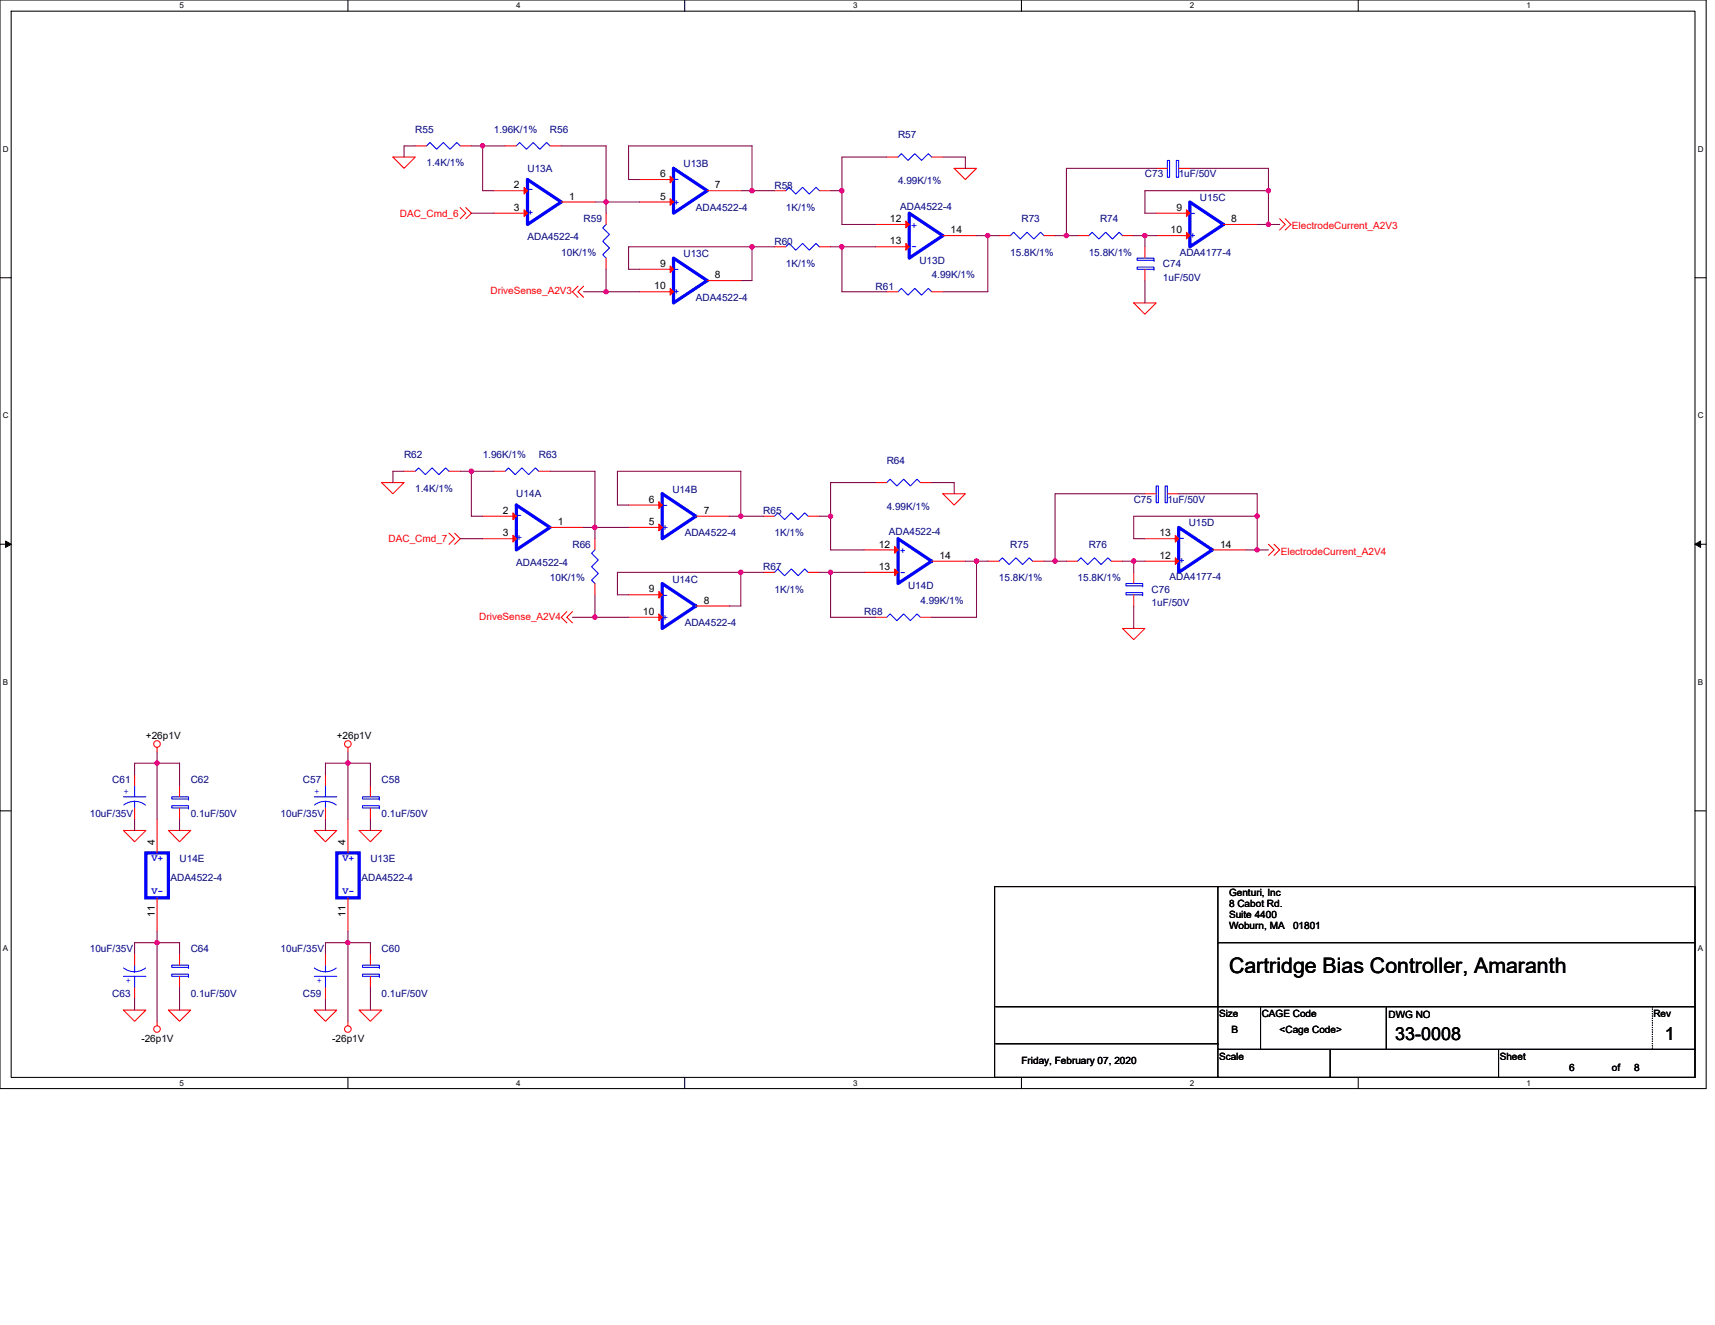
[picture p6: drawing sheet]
<svg xmlns="http://www.w3.org/2000/svg" width="279mm" height="216mm" viewBox="0 0 279 216" stroke-linecap="round" stroke-linejoin="round" font-family="sans-serif">
<path d="M0 0h278v177.4h-278zM1.8 1.8h274.3v173.8h-274.3z" fill="none" stroke="#000" stroke-width=".17"/>
<g fill="#fff">
<path d="M29.3 .2h.7v1.5h-.7z"/>
<path d="M29.3 175.7h.7v1.5h-.7z"/>
</g>
<path d="M56.7 0v1.8M56.7 175.6v1.8" fill="none" stroke="#000" stroke-width=".17"/>
<g fill="#fff">
<path d="M84.1 .2h.7v1.5h-.7z"/>
<path d="M84.1 175.7h.7v1.5h-.7z"/>
</g>
<path d="M111.5 0v1.8M111.5 175.6v1.8" fill="none" stroke="#000" stroke-width=".17"/>
<g fill="#fff">
<path d="M139 .2h.7v1.5h-.7z"/>
<path d="M139 175.7h.7v1.5h-.7z"/>
</g>
<path d="M166.4 0v1.8M166.4 175.6v1.8" fill="none" stroke="#000" stroke-width=".17"/>
<g fill="#fff">
<path d="M193.8 .2h.8v1.5h-.8z"/>
<path d="M193.8 175.7h.8v1.5h-.8z"/>
</g>
<path d="M221.3 0v1.8M221.3 175.6v1.8" fill="none" stroke="#000" stroke-width=".17"/>
<g fill="#fff">
<path d="M248.7 .2h.7v1.5h-.7z"/>
<path d="M248.7 175.7h.7v1.5h-.7z"/>
<path d="M.5 23.5h.9v1.5h-.9z"/>
<path d="M276.6 23.5h1v1.5h-1z"/>
<path d="M.5 67h.9v1.4h-.9z"/>
<path d="M276.6 67h1v1.4h-1z"/>
</g>
<path d="M0 45.3h1.8M276.1 45.3h1.9" fill="none" stroke="#000" stroke-width=".17"/>
<g fill="#fff">
<path d="M.5 110.4h.8v1.5h-.8z"/>
<path d="M276.6 110.4h.9v1.5h-.9z"/>
</g>
<path d="M0 88.7h1.8M276.1 88.7h1.9" fill="none" stroke="#000" stroke-width=".17"/>
<path d="M.9 88.2l.9 .5-.9 .5zM276.1 88.7l1-.5v1z" fill="#000" stroke="#000" stroke-width=".16"/>
<g fill="#fff">
<path d="M.5 153.8h.8v1.5h-.8z"/>
<path d="M276.6 153.8h.9v1.5h-.9z"/>
</g>
<path d="M0 132.1h1.8M276.1 132.1h1.9M162 144.5h114.1v31.1h-114.1zM198.4 153.6h77.7M198.4 144.5v31.1M162.2 170.1h36.2M162.2 164h113.9M198.4 171h77.7M205.4 164v7M216.7 171v4.6M225.8 164v7M244.1 171v4.6" fill="none" stroke="#000" stroke-width=".17"/>
<g fill="none" stroke="#f00" stroke-width=".17">
<path d="M64 25.6h3.6l-1.8 1.8zM67.6 23.8h1.9M75 23.8h1.8M75 33.8l.9 .9-.9 .9M75.9 33.8l.9 .9-.9 .9M80.5 31.1h5.4M80.5 34.7h5.4M82.3 23.8h1.8M89.6 23.8h1.8M91.4 32.9h5.5M98.7 34.7v1.9M104.2 32.9h5.5"/>
<path d="M104.2 29.3h5.5M115.2 31.1h5.5M126.2 31.1h1.8M133.5 31.1h1.8M142.6 36.6h5.5M144.5 25.6h1.8M151.8 25.6h1.8M153.6 38.4h5.5M155.4 27.4h3.7l-1.8 1.9zM162.8 38.4h1.8M170.1 38.4h1.8M175.6 38.4h1.8"/>
<path d="M182.9 38.4h1.8M188.4 27.4h1.8M188.4 34.7h5.4M188.4 38.4h5.4M192 27.4h1.8M199.3 36.6h5.5M208.5 35.6l.9 1-.9 .9M209.4 35.6l.9 1-.9 .9M94.2 46.6l-.9 .9 .9 1M95.1 46.6l-.9 .9 .9 1M98.7 42.1v1.8M104.2 43.9h5.5"/>
<path d="M104.2 47.5h5.5M115.2 45.7h5.5M126.2 40.2h1.8M133.5 40.2h1.8M142.6 40.2h5.5M144.5 47.5h1.8M151.8 47.5h1.8M184.7 49.4h3.7l-1.9 1.8zM186.5 43.9v1.8M186.5 40.2v1.9M62.2 78.6h3.6l-1.8 1.9zM65.8 76.8h1.8"/>
<path d="M73.2 76.8h1.8M80.5 76.8h1.8M87.8 76.8h1.8M142.6 78.6h1.9M149.9 78.6h1.9M73.2 86.9l.9 .9-.9 .9M74.1 86.9l.9 .9-.9 .9M78.6 84.1h5.5M78.6 87.8h5.5M89.6 85.9h5.5M92.4 99.7l-1 .9 1 .9M93.3 99.7l-.9 .9 .9 .9"/>
<path d="M96.9 87.8v1.8M96.9 95.1v1.8M102.4 85.9h5.5M102.4 82.3h5.5M102.4 96.9h5.5M113.4 84.1h5.5M113.4 98.7h5.5M124.4 93.3h1.8M124.4 84.1h1.8M131.7 93.3h1.8M131.7 84.1h1.8M140.8 89.6h5.5"/>
<path d="M140.8 93.3h5.5M151.8 91.4h5.5M153.6 80.5h3.7l-1.9 1.8zM160.9 91.4h1.9M168.2 91.4h1.9M173.7 91.4h1.9M181 91.4h1.9M184.7 96.9v1.8M184.7 93.3v1.8M186.5 80.5h1.9M186.5 91.4h5.5M186.5 87.8h5.5"/>
<path d="M190.2 80.5h1.8M197.5 89.6h5.5M206.7 88.7l.9 .9-.9 .9M207.6 88.7l.9 .9-.9 .9M102.4 100.6h5.5M142.6 100.6h1.9M149.9 100.6h1.9M182.9 102.4h3.6l-1.8 1.8zM20.1 135.3h3.7l-1.9 1.9zM21.9 126.2v1.8M21.9 131.7v1.8M25.6 121.8v.7"/>
<path d="M25.6 133.5v5.5M27.4 135.3h3.7l-1.8 1.9zM29.3 131.7v1.8M29.3 128v1.8M51.2 135.3h3.7l-1.9 1.9zM53 126.2v1.8M53 131.7v1.8M56.7 121.8v.7M56.7 133.5v5.5M58.5 135.3h3.7l-1.9 1.9zM60.3 131.7v1.8M60.3 128v1.8"/>
<path d="M21.9 155.4v1.9M25.6 146.3v5.5M29.3 159.1v1.8M29.3 155.4v1.9M53 155.4v1.9M56.7 146.3v5.5M60.3 159.1v1.8M60.3 155.4v1.9M20.1 164.6h3.7l-1.9 1.8zM21.9 160.9v1.9M25.6 166.4v.8M27.4 164.6h3.7l-1.8 1.8z"/>
<path d="M51.2 164.6h3.7l-1.9 1.8zM53 160.9v1.9M56.7 166.4v.8M58.5 164.6h3.7l-1.9 1.8z"/>
<circle cx="25.6" cy="121.2" r=".54"/>
<circle cx="56.7" cy="121.2" r=".54"/>
<circle cx="25.6" cy="167.7" r=".54"/>
<circle cx="56.7" cy="167.7" r=".54"/>
</g>
<path d="M269.2 164v7M269.2 171h.1" fill="none" stroke="#000" stroke-width=".17" stroke-dasharray="0 .3"/>
<g fill="none" stroke="#00f" stroke-width=".17">
<path d="M69.5 23.8l.5-.6 1.1 1.1 1.1-1.1 1.1 1.1 1.1-1.1 .6 .6M84.1 23.8l.6-.6 1.1 1.1 1.1-1.1 1 1.1 1.1-1.1 .6 .6M98.7 36.6l-.5 .5 1.1 1.1-1.1 1.1 1.1 1.1-1.1 1.1 .5 .6M128 31.1l.6-.6 1 1.1 1.1-1.1 1.1 1.1 1.1-1.1 .6 .6M146.3 25.6l.6-.6 1 1.1 1.1-1.1 1.1 1.1 1.1-1.1 .6 .6M164.6 38.4l.5-.6 1.1 1.1 1.1-1.1 1.1 1.1 1.1-1.1 .6 .6M177.4 38.4l.5-.6 1.1 1.1 1.1-1.1 1.1 1.1 1.1-1.1 .6 .6M190.2 26.1h.3v2.8h-.3zM190.2 27.4h.1M191.6 26.1h.4v2.8h-.4zM192 27.4h.1M128 40.2l.6-.5 1 1.1 1.1-1.1 1.1 1.1 1.1-1.1 .6 .5"/>
<path d="M146.3 47.5l.6-.5 1 1.1 1.1-1.1 1.1 1.1 1.1-1.1 .6 .5M185.3 43.5h2.7v.4h-2.7zM185.3 42.1h2.7v.3h-2.7zM186.5 42.1h.1M186.5 43.9h.1M188 43.9h.1M188 42.4h.1M67.6 76.8l.6-.6 1.1 1.1 1.1-1.1 1.1 1.1 1.1-1.1 .6 .6M82.3 76.8l.5-.6 1.1 1.1 1.1-1.1 1.1 1.1 1.1-1.1 .6 .6M144.5 78.6l.5-.5 1.1 1.1 1.1-1.1 1.1 1.1 1.1-1.1 .5 .5M188.4 79.2h.3v2.7h-.3zM189.8 79.2h.4v2.7h-.4z"/>
<path d="M96.9 89.6l-.5 .5 1.1 1.1-1.1 1.2 1.1 1.1-1.1 1 .5 .6M126.2 93.3l.5-.6 1.1 1.1 1.1-1.1 1.1 1.1 1.1-1.1 .6 .6M126.2 84.1l.5-.5 1.1 1.1 1.1-1.1 1.1 1.1 1.1-1.1 .6 .5M162.8 91.4l.5-.5 1.1 1.1 1.1-1.1 1.1 1.1 1.1-1.1 .5 .5M175.6 91.4l.5-.5 1.1 1.1 1.1-1.1 1.1 1.1 1.1-1.1 .5 .5M183.4 96.6h2.8v.3h-2.8zM183.4 95.1h2.8v.4h-2.8zM184.7 95.1h.1M184.7 96.9h.1M186.2 96.9h.1M186.2 95.5h.1M188.4 80.5h.1"/>
<path d="M190.2 80.5h.1M144.5 100.6l.5-.6 1.1 1.1 1.1-1.1 1.1 1.1 1.1-1.1 .5 .6M20.1 129.8h3.7M21.9 130.6l1.1 .2 .7 .4M21.9 130.6l-.7 .1-1 .5M21.9 128v1.8M21.9 130.6v1.1M28 131.3h2.7v.4h-2.7zM28 129.8h2.7v.4h-2.7zM29.3 129.8h.1M29.3 131.7h.1M30.7 131.7h.1"/>
<path d="M30.7 130.2h.1M51.2 129.8h3.7M53 130.6v1.1M53 128v1.8M54.8 131.2a2.93 2.93 0 0 0-3.6 0M59.1 131.3h2.7v.4h-2.7zM59.1 129.8h2.7v.4h-2.7zM60.3 129.8h.1M60.3 131.7h.1M61.8 131.7h.1M61.8 130.2h.1M20.1 159.1h3.7"/>
<path d="M20.1 157.7l.7 .4 1.1 .2 .8-.1 1-.5M21.9 159.1v1.8M21.9 157.3v1.1M28 158.7h2.7v.4h-2.7zM28 157.3h2.7v.3h-2.7zM29.3 157.3h.1M29.3 159.1h.1M30.7 159.1h.1M30.7 157.6h.1M51.2 159.1h3.7M51.2 157.7a2.88 2.88 0 0 0 3.6 0M53 157.3v1.1"/>
<path d="M53 159.1v1.8M59.1 158.7h2.7v.4h-2.7zM59.1 157.3h2.7v.3h-2.7zM60.3 157.3h.1M60.3 159.1h.1M61.8 159.1h.1M61.8 157.6h.1"/>
</g>
<path d="M85.9 29.3l5.5 3.6-5.5 3.7zM109.7 27.4l5.5 3.7-5.5 3.6zM148.1 34.7l5.5 3.7-5.5 3.7zM193.8 32.9l5.5 3.7-5.5 3.6zM109.7 42.1l5.5 3.6-5.5 3.7zM84.1 82.3l5.5 3.6-5.5 3.7zM107.9 80.5l5.5 3.6-5.5 3.7zM107.9 95.1l5.5 3.6-5.5 3.7zM146.3 87.8l5.5 3.6-5.5 3.7zM192 85.9l5.5 3.7-5.5 3.7zM23.8 139h3.6v7.3h-3.6zM54.9 139h3.6v7.3h-3.6z" fill="none" stroke="#00f" stroke-width=".53"/>
<g fill="#f00" stroke="#f00" stroke-width=".17">
<path d="M193.3 34.2l.5 .5-.5 .6z"/>
<path d="M193.3 37.8l.5 .6-.5 .5z"/>
<path d="M147.6 36l.5 .6-.5 .5z"/>
<path d="M147.6 39.7l.5 .5-.5 .6z"/>
<path d="M145.8 89l.5 .6-.5 .5z"/>
<path d="M145.8 92.7l.5 .6-.5 .5z"/>
<path d="M107.3 85.4l.6 .5-.6 .6z"/>
<path d="M107.3 81.7l.6 .6-.6 .5z"/>
<path d="M109.2 32.4l.5 .5-.5 .6z"/>
<path d="M109.2 28.7l.5 .6-.5 .5z"/>
<path d="M191.5 90.9l.5 .5-.5 .6z"/>
<path d="M191.5 87.2l.5 .6-.5 .5z"/>
<path d="M109.2 43.3l.5 .6-.5 .5z"/>
<path d="M109.2 47l.5 .5-.5 .6z"/>
<path d="M107.3 96.4l.6 .5-.6 .6z"/>
<path d="M107.3 100l.6 .6-.6 .5z"/>
<path d="M85.4 30.5l.5 .6-.5 .5z"/>
<path d="M85.4 34.2l.5 .5-.5 .6z"/>
<path d="M83.6 83.6l.5 .5-.5 .6z"/>
<path d="M83.6 87.2l.5 .6-.5 .5z"/>
</g>
<g fill="none" stroke="#800040" stroke-width=".17">
<path d="M67.6 23.8h-1.8v1.8M76.8 34.7h3.7M76.8 23.8h1.8M78.6 23.8v7.3h1.9M78.6 23.8h3.7M91.4 23.8h7.3v9.1M96.9 32.9h1.8M98.7 32.9v1.8M98.7 32.9h5.5M104.2 29.3h-1.8v-5.5h20.1v7.3M120.7 31.1h1.8M122.5 31.1h3.7"/>
<path d="M135.3 31.1h1.9M137.2 31.1v5.5h5.4M144.5 25.6h-7.3v5.5M153.6 25.6h3.7v1.8M159.1 38.4h1.8M160.9 38.4v9.1h-7.3M160.9 38.4h1.9M171.9 38.4h1.8M173.7 38.4h1.9M184.7 38.4h1.8M186.5 38.4h1.9M186.5 38.4v1.8"/>
<path d="M188.4 27.4h-14.7v11M193.8 27.4h12.9v3.7M204.8 36.6h1.9M206.7 36.6h1.8M206.7 31.1h-20.2v3.6h1.9M206.7 31.1v5.5M95.1 47.5h3.6M98.7 43.9v3.6M98.7 47.5h5.5M122.5 40.2h-20.1v3.7h1.8M122.5 40.2v5.5h-1.8M122.5 40.2h3.7"/>
<path d="M135.3 40.2h1.9M137.2 40.2v7.3h7.3M137.2 40.2h5.4M186.5 45.7v3.7M65.8 76.8h-1.8v1.8M75 76.8h1.8M76.8 76.8v7.3h1.8M76.8 76.8h3.7M89.6 76.8h7.3v9.1M142.6 78.6h-7.3v5.5M151.8 78.6h3.6v1.9M75 87.8h3.6"/>
<path d="M95.1 85.9h1.8M96.9 85.9v1.9M96.9 96.9v3.7M96.9 85.9h5.5M102.4 82.3h-1.8v-5.5h20.1v7.3M118.9 84.1h1.8M120.7 84.1h3.7M120.7 93.3h-20.1v3.6h1.8M120.7 93.3v5.4h-1.8M120.7 93.3h3.7M133.5 84.1h1.8M133.5 93.3h1.8"/>
<path d="M135.3 84.1v5.5h5.5M135.3 93.3v7.3h7.3M135.3 93.3h5.5M157.3 91.4h1.8M159.1 91.4v9.2h-7.3M159.1 91.4h1.8M170.1 91.4h1.8M171.9 91.4h1.8M182.9 91.4h1.8M184.7 91.4h1.8M184.7 91.4v1.9M184.7 98.7v3.7"/>
<path d="M186.5 80.5h-14.6v10.9M192 80.5h12.8v3.6M203 89.6h1.8M204.8 89.6h1.9M204.8 84.1h-20.1v3.7h1.8M204.8 84.1v5.5M93.3 100.6h3.6M96.9 100.6h5.5M21.9 133.5v1.8M25.6 124.4h3.7v3.6M25.6 122.5v1.9M25.6 124.4h-3.7v1.8"/>
<path d="M25.6 124.4v9.1M29.3 133.5v1.8M53 133.5v1.8M56.7 122.5v1.9M56.7 124.4h-3.7v1.8M56.7 124.4v9.1M56.7 124.4h3.6v3.6M60.3 133.5v1.8M25.6 153.6h3.7v1.8M25.6 151.8v1.8M25.6 153.6h-3.7v1.8M25.6 153.6v12.8"/>
<path d="M56.7 151.8v1.8M56.7 153.6h-3.7v1.8M56.7 153.6v12.8M56.7 153.6h3.6v1.8M21.9 162.8v1.8M29.3 160.9v3.7M53 162.8v1.8M60.3 160.9v3.7"/>
</g>
<g fill="#f0f" stroke="#f0f" stroke-width=".17">
<circle cx="56.7" cy="124.3" r=".35"/>
<circle cx="78.6" cy="23.8" r=".35"/>
<circle cx="98.7" cy="32.9" r=".35"/>
<circle cx="122.5" cy="31.1" r=".36"/>
<circle cx="137.1" cy="31.1" r=".36"/>
<circle cx="160.9" cy="38.4" r=".35"/>
<circle cx="122.5" cy="40.2" r=".36"/>
<circle cx="137.1" cy="40.2" r=".36"/>
<circle cx="98.7" cy="47.5" r=".35"/>
<circle cx="56.7" cy="153.6" r=".35"/>
<circle cx="25.6" cy="124.3" r=".35"/>
<circle cx="76.8" cy="76.8" r=".36"/>
<circle cx="120.7" cy="84.1" r=".35"/>
<circle cx="135.3" cy="84.1" r=".35"/>
<circle cx="96.9" cy="85.9" r=".36"/>
<circle cx="120.7" cy="93.2" r=".35"/>
<circle cx="135.3" cy="93.2" r=".35"/>
<circle cx="96.9" cy="100.6" r=".36"/>
<circle cx="25.6" cy="153.6" r=".35"/>
<circle cx="206.6" cy="36.6" r=".36"/>
<circle cx="206.6" cy="31.1" r=".36"/>
<circle cx="173.7" cy="38.4" r=".36"/>
<circle cx="186.5" cy="38.4" r=".36"/>
<circle cx="171.9" cy="91.4" r=".36"/>
<circle cx="204.8" cy="84.1" r=".36"/>
<circle cx="204.8" cy="89.6" r=".36"/>
<circle cx="184.7" cy="91.4" r=".36"/>
<circle cx="159.1" cy="91.4" r=".36"/>
</g>
<text font-size="3.5" x="200.2" y="158.6">Cartridge Bias Controller, Amaranth</text>
<g font-size="2.9">
<text x="227.3" y="169.4">33-0008</text>
<text x="271.2" y="169.4">1</text>
</g>
<g font-size="1.7">
<text x="107.5" y="28.9">6</text>
<text x="83.7" y="30.7">2</text>
<text x="83.7" y="34.4">3</text>
<text x="92.7" y="32.5">1</text>
<text x="107.5" y="32.5">5</text>
<text x="116.5" y="30.7">7</text>
<text x="191.6" y="34.4">9</text>
<text x="145" y="36.2">12</text>
<text x="145" y="39.8">13</text>
<text x="154.9" y="38">14</text>
<text x="190.7" y="38">10</text>
<text x="200.6" y="36.2">8</text>
<text x="106.6" y="47.2">10</text>
<text x="107.5" y="43.5">9</text>
<text x="116.5" y="45.3">8</text>
<text x="81.9" y="83.7">2</text>
<text x="105.7" y="81.9">6</text>
<text x="114.6" y="83.7">7</text>
<text x="81.9" y="87.4">3</text>
<text x="90.9" y="85.6">1</text>
<text x="105.7" y="85.6">5</text>
<text x="143.2" y="89.2">12</text>
<text x="188.9" y="87.4">13</text>
<text x="198.8" y="89.2">14</text>
<text x="143.2" y="92.9">13</text>
<text x="153.1" y="91.1">14</text>
<text x="188.9" y="91.1">12</text>
<text x="104.8" y="100.2">10</text>
<text x="105.7" y="96.5">9</text>
<text x="114.6" y="98.4">8</text>
<text x="25.2" y="137.7" transform="rotate(-90 25.2 137.7)">4</text>
<text x="56.3" y="137.7" transform="rotate(-90 56.3 137.7)">4</text>
<text x="25.2" y="149.4" transform="rotate(-90 25.2 149.4)">11</text>
<text x="56.3" y="149.4" transform="rotate(-90 56.3 149.4)">11</text>
</g>
<g font-size="1.6" fill="#000080">
<text x="67.6" y="21.6">R55</text>
<text x="80.5" y="21.6">1.96K/1%</text>
<text x="89.6" y="21.6">R56</text>
<text x="146.3" y="22.5">R57</text>
<text x="69.5" y="27.1">1.4K/1%</text>
<text x="85.9" y="28">U13A</text>
<text x="111.4" y="27.3">U13B</text>
<text x="146.3" y="30">4.99K/1%</text>
<text x="186.5" y="28.9">C73</text>
<text x="192" y="28.9">1uF/50V</text>
<text x="113.4" y="34.4">ADA4522-4</text>
<text x="126.2" y="30.7">R58</text>
<text x="128" y="34.4">1K/1%</text>
<text x="146.7" y="34.2">ADA4522-4</text>
<text x="195.5" y="32.7">U15C</text>
<text x="85.9" y="39.1">ADA4522-4</text>
<text x="91.4" y="41.7">10K/1%</text>
<text x="95.1" y="36.2">R59</text>
<text x="111.4" y="41.9">U13C</text>
<text x="126.2" y="39.9">R60</text>
<text x="164.6" y="41.7">15.8K/1%</text>
<text x="166.4" y="36.2">R73</text>
<text x="177.4" y="41.7">15.8K/1%</text>
<text x="179.2" y="36.2">R74</text>
<text x="192.2" y="41.7">ADA4177-4</text>
<text x="128" y="43.5">1K/1%</text>
<text x="142.6" y="47.2">R61</text>
<text x="149.8" y="43">U13D</text>
<text x="151.8" y="45.4">4.99K/1%</text>
<text x="189.5" y="43.5">C74</text>
<text x="189.5" y="45.7">1uF/50V</text>
<text x="113.4" y="49">ADA4522-4</text>
<text x="65.8" y="74.6">R62</text>
<text x="78.6" y="74.6">1.96K/1%</text>
<text x="87.8" y="74.6">R63</text>
<text x="144.5" y="75.5">R64</text>
<text x="67.6" y="80.1">1.4K/1%</text>
<text x="84.1" y="81">U14A</text>
<text x="109.5" y="80.3">U14B</text>
<text x="124.4" y="83.8">R65</text>
<text x="144.5" y="83">4.99K/1%</text>
<text x="184.7" y="81.9">C75</text>
<text x="190.2" y="81.9">1uF/50V</text>
<text x="93.3" y="89.3">R66</text>
<text x="111.5" y="87.4">ADA4522-4</text>
<text x="126.2" y="87.4">1K/1%</text>
<text x="144.8" y="87.2">ADA4522-4</text>
<text x="164.6" y="89.3">R75</text>
<text x="177.4" y="89.3">R76</text>
<text x="193.7" y="85.8">U15D</text>
<text x="84.1" y="92.2">ADA4522-4</text>
<text x="89.6" y="94.7">10K/1%</text>
<text x="109.5" y="94.9">U14C</text>
<text x="124.4" y="92.9">R67</text>
<text x="162.8" y="94.7">15.8K/1%</text>
<text x="175.6" y="94.7">15.8K/1%</text>
<text x="190.5" y="94.6">ADA4177-4</text>
<text x="126.2" y="96.6">1K/1%</text>
<text x="140.8" y="100.2">R68</text>
<text x="147.9" y="96">U14D</text>
<text x="149.9" y="98.4">4.99K/1%</text>
<text x="187.6" y="96.6">C76</text>
<text x="187.6" y="98.8">1uF/50V</text>
<text x="111.5" y="102.1">ADA4522-4</text>
<text x="18.3" y="127.7">C61</text>
<text x="31.1" y="127.7">C62</text>
<text x="49.4" y="127.7">C57</text>
<text x="62.2" y="127.7">C58</text>
<text x="14.6" y="133.1">10uF/35V</text>
<text x="31.1" y="133.1">0.1uF/50V</text>
<text x="45.7" y="133.1">10uF/35V</text>
<text x="62.2" y="133.1">0.1uF/50V</text>
<text x="27.8" y="143.6">ADA4522-4</text>
<text x="29.3" y="140.5">U14E</text>
<text x="58.9" y="143.6">ADA4522-4</text>
<text x="60.3" y="140.5">U13E</text>
<text x="14.6" y="155.1">10uF/35V</text>
<text x="31.1" y="155.1">C64</text>
<text x="45.7" y="155.1">10uF/35V</text>
<text x="62.2" y="155.1">C60</text>
<text x="18.3" y="162.4">C63</text>
<text x="31.1" y="162.4">0.1uF/50V</text>
<text x="49.4" y="162.4">C59</text>
<text x="62.2" y="162.4">0.1uF/50V</text>
</g>
<g font-size="1.6" fill="#00f">
<text x="109.7" y="29.7">-</text>
<text x="85.9" y="31.3">-</text>
<text x="85.9" y="35">+</text>
<text x="109.7" y="33.4">+</text>
<text x="193.8" y="35.2">-</text>
<text x="149.4" y="36.3" transform="rotate(180 149.4 36.3)">+</text>
<text x="149.4" y="39.8" transform="rotate(180 149.4 39.8)">-</text>
<text x="193.8" y="38.8">+</text>
<text x="109.7" y="48">+</text>
<text x="109.7" y="44.3">-</text>
<text x="107.9" y="82.7">-</text>
<text x="84.1" y="84.4">-</text>
<text x="84.1" y="88">+</text>
<text x="107.9" y="86.4">+</text>
<text x="147.6" y="89.3" transform="rotate(180 147.6 89.3)">+</text>
<text x="192" y="88.2">-</text>
<text x="147.6" y="92.8" transform="rotate(180 147.6 92.8)">-</text>
<text x="192" y="91.7">+</text>
<text x="107.9" y="101">+</text>
<text x="107.9" y="97.4">-</text>
<text x="20.1" y="129.5">+</text>
<text x="51.2" y="129.5">+</text>
<text x="24.7" y="140.3">V+</text>
<text x="55.8" y="140.3">V+</text>
<text x="24.7" y="145.6">V-</text>
<text x="55.8" y="145.6">V-</text>
<text x="21.4" y="159.4" transform="rotate(180 21.4 159.4)">+</text>
<text x="52.5" y="159.4" transform="rotate(180 52.5 159.4)">+</text>
</g>
<g font-size="1.6" fill="#f00">
<text x="65.1" y="35.3">DAC_Cmd_6</text>
<text x="210.5" y="37.3">ElectrodeCurrent_A2V3</text>
<text x="79.9" y="47.9">DriveSense_A2V3</text>
<text x="63.3" y="88.3">DAC_Cmd_7</text>
<text x="208.7" y="90.4">ElectrodeCurrent_A2V4</text>
<text x="78.1" y="101">DriveSense_A2V4</text>
</g>
<g font-size="1.6">
<text x="23.8" y="120.4">+26p1V</text>
<text x="54.9" y="120.4">+26p1V</text>
<text x="200.2" y="145.9">Genturi, Inc</text>
<text x="200.2" y="147.8">8 Cabot Rd.</text>
<text x="200.2" y="149.6">Suite 4400</text>
<text x="200.2" y="151.4">Woburn, MA</text>
<text x="210.7" y="151.4">01801</text>
<text x="198.6" y="165.7">Size</text>
<text x="205.5" y="165.7">CAGE Code</text>
<text x="226.2" y="165.9">DWG NO</text>
<text x="269.4" y="165.7">Rev</text>
<text x="23" y="169.7">-26p1V</text>
<text x="54.1" y="169.7">-26p1V</text>
<text x="166.4" y="173.4">Friday, February 07, 2020</text>
<text x="198.6" y="172.7">Scale</text>
<text x="200.6" y="168.3">B</text>
<text x="208.5" y="168.3">&lt;Cage Code&gt;</text>
<text x="244.3" y="172.7">Sheet</text>
<text x="255.7" y="174.5">6</text>
<text x="262.6" y="174.5">of</text>
<text x="266.3" y="174.5">8</text>
</g>
<g font-size="1.3">
<text x="29.3" y="1.4">5</text>
<text x="84.1" y="1.4">4</text>
<text x="139" y="1.4">3</text>
<text x="193.8" y="1.4">2</text>
<text x="248.7" y="1.4">1</text>
<text x=".5" y="24.7">D</text>
<text x="276.6" y="24.7">D</text>
<text x=".5" y="68.2">C</text>
<text x="276.6" y="68.2">C</text>
<text x=".5" y="111.6">B</text>
<text x="276.6" y="111.6">B</text>
<text x=".5" y="155">A</text>
<text x="276.6" y="155">A</text>
<text x="29.3" y="176.9">5</text>
<text x="84.1" y="176.9">4</text>
<text x="139" y="176.9">3</text>
<text x="193.8" y="176.9">2</text>
<text x="248.7" y="176.9">1</text>
</g>
</svg>
